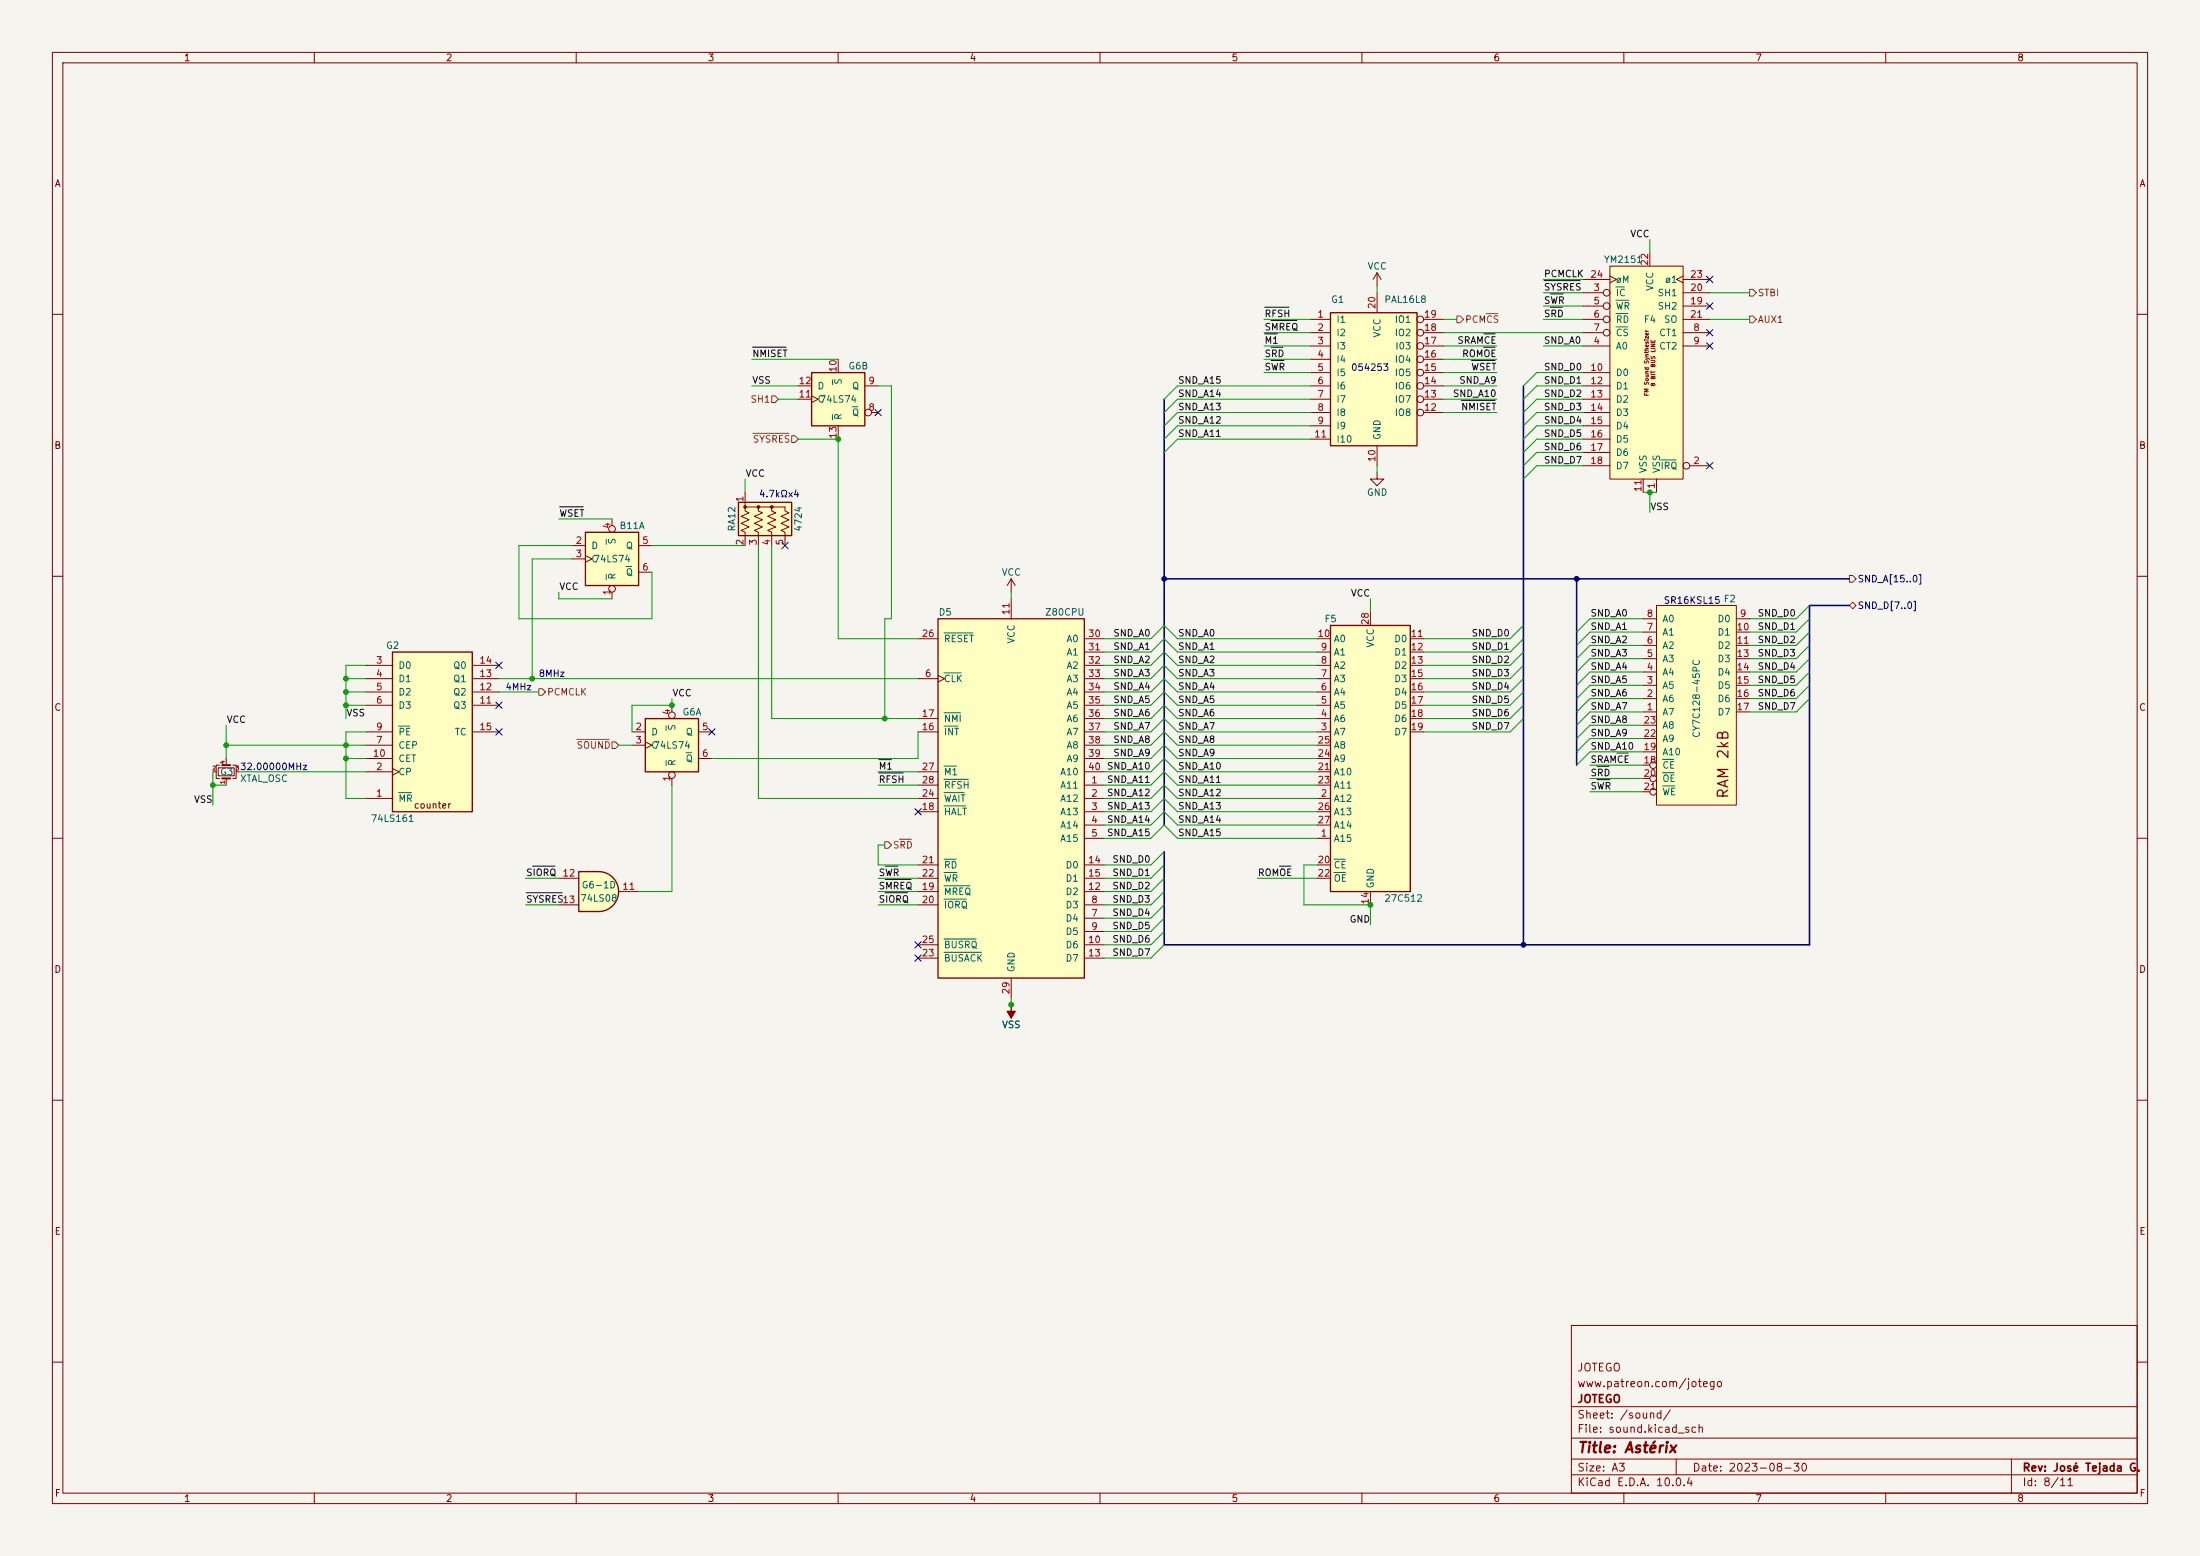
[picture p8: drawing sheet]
<svg xmlns="http://www.w3.org/2000/svg" width="420mm" height="297mm" viewBox="0 0 420 297" stroke-linecap="round" stroke-linejoin="round" font-family="sans-serif">
<path d="M0 0h420v297h-420z" fill="#f5f4ef" stroke="#f5f4ef" stroke-width=".19"/>
<g fill="none" stroke="#840000" stroke-width=".19">
<path d="M10 10h400v277h-400zM12 12h396v273h-396zM60 10v2M110 10v2M160 10v2M210 10v2M260 10v2M310 10v2M360 10v2M10 60h2M408 60h2M10 110h2"/>
<path d="M408 110h2M10 160h2M408 160h2M10 210h2M408 210h2M300 253h108v32h-108zM10 260h2M300 278.5h108M300 274.5h108M300 268.5h108M320 278.5v3M384 278.5v6.5"/>
<path d="M408 260h2M60 285v2M110 285v2M160 285v2M210 285v2M260 285v2M300 281.5h108M310 285v2M360 285v2"/>
</g>
<path d="M254 59.7h16.5v25.4h-16.5z" fill="#ffffc2"/>
<path d="M254 59.7h16.5v25.4h-16.5z" fill="none" stroke="#840000" stroke-width=".25"/>
<g fill="none" stroke="#840000" stroke-width=".19">
<path d="M262.9 52.1v2.5M262.9 55.9v3.8M262.9 52.1l-.8 1.2M262.9 52.1l.8 1.2M250.2 61h3.8M250.2 63.5h3.8M250.2 66h3.8M250.2 68.6h3.8M250.2 71.1h3.8M250.2 73.7h3.8M250.2 76.2h3.8M250.2 78.7h3.8"/>
<path d="M271.8 61h3.8M271.8 63.5h3.8M271.8 66h3.8M271.8 68.6h3.8M271.8 71.1h3.8M271.8 73.7h3.8M271.8 76.2h3.8M271.8 78.7h3.8M250.2 81.3h3.8M250.2 83.8h3.8M262.9 85.1v3.8"/>
<circle cx="271.1" cy="71.1" r=".63"/>
<circle cx="271.1" cy="68.6" r=".63"/>
<circle cx="271.1" cy="63.5" r=".63"/>
<circle cx="271.1" cy="78.7" r=".63"/>
<circle cx="271.1" cy="76.2" r=".63"/>
<circle cx="271.1" cy="61" r=".63"/>
<circle cx="271.1" cy="66" r=".63"/>
<circle cx="271.1" cy="73.7" r=".63"/>
</g>
<path d="M74.9 124.5h15.3v30.4h-15.3z" fill="#ffffc2"/>
<path d="M74.9 124.5h15.3v30.4h-15.3z" fill="none" stroke="#840000" stroke-width=".25"/>
<g fill="none" stroke="#840000" stroke-width=".19">
<path d="M69.8 127h5.1M69.8 129.5h5.1M69.8 132.1h5.1M69.8 134.6h5.1M69.8 139.7h5.1M90.2 127h5M90.2 129.5h5M90.2 132.1h5M90.2 134.6h5M90.2 139.7h5M69.8 152.4h5.1M69.8 147.3h5.1"/>
<path d="M69.8 142.2h5.1M69.8 144.8h5.1M74.9 146.7l1.3 .6-1.3 .7"/>
</g>
<path d="M76.1 138.6h2.1M76.1 151.3h2.4" fill="none" stroke="#006464" stroke-width=".19"/>
<path d="M154.9 71.1h10.2v10.2h-10.2z" fill="#ffffc2"/>
<path d="M154.9 71.1h10.2v10.2h-10.2z" fill="none" stroke="#840000" stroke-width=".25"/>
<g fill="none" stroke="#840000" stroke-width=".19">
<path d="M152.4 73.7h2.5M152.4 76.2h2.5M154.9 75.6l1.3 .6-1.3 .6M160 68.6v2.5M165.1 73.7h2.5M166.4 78.7h1.2M160 81.3v2.5"/>
<circle cx="165.7" cy="78.7" r=".63"/>
</g>
<path d="M158.9 72.5v.9M158.9 79.1v1M162.7 77.6h1.1" fill="none" stroke="#006464" stroke-width=".19"/>
<path d="M316.2 115.6h15.3v38.1h-15.3z" fill="#ffffc2"/>
<g fill="none" stroke="#840000" stroke-width=".19">
<path d="M313.7 118.1h2.5M316.2 115.6h15.3v38.1h-15.3zM331.5 118.1h2.5M313.7 135.9h2.5M313.7 133.4h2.5M313.7 130.8h2.5M313.7 128.3h2.5M313.7 125.7h2.5M313.7 123.2h2.5M313.7 120.7h2.5M313.7 138.4h2.5M331.5 135.9h2.5"/>
<path d="M331.5 133.4h2.5M331.5 130.8h2.5M331.5 128.3h2.5M331.5 125.7h2.5M331.5 123.2h2.5M331.5 120.7h2.5M313.7 146.1h1.3M313.7 143.5h2.5M313.7 148.6h1.3M313.7 151.1h1.3M313.7 141h2.5"/>
<circle cx="315.6" cy="151.1" r=".63"/>
<circle cx="315.6" cy="148.6" r=".63"/>
<circle cx="315.6" cy="146" r=".63"/>
</g>
<path d="M317.4 144.9h2.1M317.4 147.5h2.2M317.4 150h2.3" fill="none" stroke="#006464" stroke-width=".19"/>
<path d="M123.2 137.2h10.1v10.1h-10.1z" fill="#ffffc2"/>
<path d="M123.2 137.2h10.1v10.1h-10.1z" fill="none" stroke="#840000" stroke-width=".25"/>
<g fill="none" stroke="#840000" stroke-width=".19">
<path d="M120.6 139.7h2.6M128.3 134.6v1.3M133.3 139.7h2.6M120.6 142.2h2.6M123.2 141.6l1.3 .6-1.3 .7M128.3 148.6v1.3M133.3 144.8h2.6"/>
<circle cx="128.3" cy="136.5" r=".63"/>
<circle cx="128.3" cy="148" r=".63"/>
</g>
<path d="M127.2 138.5v1M127.2 145.2v1M130.9 143.7h1.1" fill="none" stroke="#006464" stroke-width=".19"/>
<path d="M111.8 101.6h10.1v10.2h-10.1z" fill="#ffffc2"/>
<path d="M111.8 101.6h10.1v10.2h-10.1z" fill="none" stroke="#840000" stroke-width=".25"/>
<g fill="none" stroke="#840000" stroke-width=".19">
<path d="M116.8 99.1v1.2M109.2 104.1h2.6M109.2 106.7h2.6M111.8 106l1.2 .7-1.2 .6M116.8 113v1.3M121.9 104.1h2.6M121.9 109.2h2.6"/>
<circle cx="116.8" cy="112.4" r=".63"/>
<circle cx="116.8" cy="101" r=".63"/>
</g>
<path d="M115.7 102.9v1M115.7 109.6v1M119.5 108.1h1.1" fill="none" stroke="#006464" stroke-width=".19"/>
<path d="M307.3 50.8h14v40.6h-14z" fill="#ffffc2"/>
<g fill="none" stroke="#840000" stroke-width=".19">
<path d="M302.3 55.9h3.8M302.3 58.4h3.8M302.3 53.3h5M307.3 50.8h14v40.6h-14zM307.3 52.7l1.3 .6-1.3 .7M315 48.3v2.5M321.3 52.7l-1.3 .6 1.3 .7M321.3 55.9h5.1M321.3 58.4h5.1M321.3 53.3h5.1M302.3 66h5M302.3 61h3.8"/>
<path d="M302.3 63.5h3.8M302.3 71.1h5M302.3 73.7h5M302.3 76.2h5M302.3 78.7h5M321.3 66h5.1M321.3 61h5.1M321.3 63.5h5.1M302.3 88.9h5M302.3 81.3h5M302.3 83.8h5M302.3 86.4h5"/>
<path d="M313.7 91.4v2.6M316.2 91.4v2.6M322.6 88.9h3.8M40.6 147.3h.7M41.7 146.6h3v1.5h-3zM41.9 146.1h-.6v2.5h.6M43.2 144.8v1.3M43.2 148.6v1.3M44.4 146.1h.7v2.5h-.7M45.1 147.3h.6"/>
<circle cx="306.7" cy="55.9" r=".63"/>
<circle cx="306.7" cy="58.4" r=".63"/>
<circle cx="306.7" cy="61" r=".63"/>
<circle cx="306.7" cy="63.5" r=".63"/>
<circle cx="321.9" cy="88.9" r=".63"/>
</g>
<path d="M308.5 54.8h1.6M308.5 57.3h2.5M308.5 59.9h2.3M308.5 62.4h2.2M317 87.8h3" fill="none" stroke="#006464" stroke-width=".19"/>
<path d="M42.4 148.6h1.5M42.4 146.1h1.5" fill="none" stroke="#840000" stroke-width=".38"/>
<path d="M254 119.4h15.2v50.8h-15.2z" fill="#ffffc2"/>
<path d="M254 119.4h15.2v50.8h-15.2z" fill="none" stroke="#840000" stroke-width=".25"/>
<g fill="none" stroke="#840000" stroke-width=".19">
<path d="M261.6 116.8v2.6M251.5 139.7h2.5M251.5 137.2h2.5M251.5 134.6h2.5M251.5 132.1h2.5M251.5 129.5h2.5M251.5 127h2.5M251.5 124.5h2.5M251.5 121.9h2.5M269.2 139.7h2.6M269.2 137.2h2.6M269.2 134.6h2.6"/>
<path d="M269.2 132.1h2.6M269.2 129.5h2.6M269.2 127h2.6M269.2 124.5h2.6M269.2 121.9h2.6M251.5 152.4h2.5M251.5 147.3h2.5M251.5 149.9h2.5M251.5 144.8h2.5M251.5 142.2h2.5M251.5 154.9h2.5M251.5 157.5h2.5"/>
<path d="M251.5 160h2.5M251.5 165.1h2.5M251.5 167.6h2.5M261.6 170.2v2.5"/>
</g>
<path d="M254.6 164h2.2M254.6 166.5h2.3" fill="none" stroke="#006464" stroke-width=".19"/>
<path d="M141 95.9h10.1v6.3h-10.1z" fill="#ffffc2"/>
<path d="M141 95.9h10.1v6.3h-10.1z" fill="none" stroke="#840000" stroke-width=".25"/>
<g fill="#840000" stroke="#840000" stroke-width=".19">
<circle cx="142.2" cy="96.8" r=".25"/>
<circle cx="144.8" cy="96.8" r=".25"/>
<circle cx="147.3" cy="96.8" r=".25"/>
</g>
<path d="M142.2 94v2.5M144.8 96.8v.7l.7 .4-1.5 .7 1.5 .6-1.5 .7 1.5 .7-1.5 .6 .8 .4v2.5M147.3 96.8v.7l.8 .4-1.5 .7 1.5 .6-1.5 .7 1.5 .7-1.5 .6 .7 .4v2.5M142.2 104.1v-2.5l-.7-.4 1.5-.6-1.5-.7 1.5-.7-1.5-.6 1.5-.7-.8-.4v-.7h7.7v.7l.7 .4-1.5 .7 1.5 .6-1.5 .7 1.5 .7-1.5 .6 .8 .4v2.5" fill="none" stroke="#840000" stroke-width=".19"/>
<path d="M179.1 118.1h27.9v68.6h-27.9z" fill="#ffffc2"/>
<path d="M179.1 118.1h27.9v68.6h-27.9z" fill="none" stroke="#840000" stroke-width=".25"/>
<g fill="none" stroke="#840000" stroke-width=".19">
<path d="M193 114.3v3.8M175.3 129.5h3.8M175.3 139.7h3.8M175.3 137.2h3.8M175.3 121.9h3.8M179.1 128.9l1.2 .6-1.2 .7M207 129.5h3.8M207 139.7h3.8M207 137.2h3.8M207 121.9h3.8M207 124.5h3.8M207 127h3.8"/>
<path d="M207 132.1h3.8M207 134.6h3.8M175.3 149.9h3.8M175.3 152.4h3.8M175.3 154.9h3.8M175.3 147.3h3.8M207 149.9h3.8M207 152.4h3.8M207 154.9h3.8M207 157.5h3.8M207 147.3h3.8M207 142.2h3.8"/>
<path d="M207 144.8h3.8M175.3 172.7h3.8M175.3 170.2h3.8M175.3 165.1h3.8M175.3 167.6h3.8M207 160h3.8M207 175.3h3.8M207 172.7h3.8M207 177.8h3.8M207 170.2h3.8M207 165.1h3.8M207 167.6h3.8"/>
<path d="M175.3 180.3h3.8M175.3 182.9h3.8M193 186.7v3.8M207 180.3h3.8M207 182.9h3.8"/>
</g>
<g fill="none" stroke="#006464" stroke-width=".19">
<path d="M180.2 128.4h3.3M180.2 138.6h2.7M180.2 136.1h3.1M180.2 120.8h5.5M180.2 153.8h4.2M180.2 151.3h3.9M180.2 146.2h2.4M180.2 148.8h4.7M180.2 169.1h5M180.2 171.6h4.3M180.2 164h2.3M180.2 166.5h2.5"/>
<path d="M180.2 179.2h6.2M180.2 181.8h7.2"/>
</g>
<path d="M114.3 166.4a3.8 3.8 0 0 1 3.8 3.8 3.8 3.8 0 0 1-3.8 3.8z" fill="#ffffc2" stroke="#ffffc2" stroke-width=".19"/>
<path d="M110.5 166.4h3.8v7.6h-3.8z" fill="#ffffc2"/>
<path d="M110.5 166.4h3.8a3.8 3.8 0 0 1 3.8 3.8 3.8 3.8 0 0 1-3.8 3.8h-3.8z" fill="none" stroke="#840000" stroke-width=".25"/>
<path d="M262.9 90.2v1.2h1.3l-1.3 1.3-1.3-1.3h1.3M193 110.5v2.5M193 110.5l-.7 1.3M193 110.5l.8 1.3M106.7 167.6h3.8M106.7 172.7h3.8M118.1 170.2h3.8M193 191.8v2.5" fill="none" stroke="#840000" stroke-width=".19"/>
<path d="M192.3 193h1.5l-.8 1.3z" fill="#840000" stroke="#840000" stroke-width=".19"/>
<g fill="none" stroke="#725600" stroke-width=".19">
<path d="M283.7 59.9h2.2M334 55.2h.6l.7 .7-.7 .6h-.6zM147.3 75.6h.7l.6 .6-.6 .6h-.7zM278.1 60.3h.7l.6 .7-.6 .6h-.7zM334 60.3h.6l.7 .7-.7 .6h-.6zM143.7 82.7h6.9M151.1 83.2h.7l.6 .6-.6 .7h-.7zM353.1 109.9h.6l.6 .6-.6 .6h-.6zM353.1 115.6l.6-.7 .6 .7-.6 .6zM102.9 131.4h.6l.6 .7-.6 .6h-.6zM110.1 141.1h6.2M116.8 141.6h.7l.6 .6-.6 .7h-.7z"/>
<path d="M168.9 160.7h.6l.7 .6-.7 .6h-.6zM171.7 160.2h2.3"/>
</g>
<g fill="none" stroke="#0f0f0f" stroke-width=".19">
<path d="M241.4 58.6h4.7M294.8 53.6h6.8M296 58.6h2.3M296 56.1h2.4M143.6 66.3h6.5M241.4 63.7h2.4M242.6 66.3h2.3M242.6 68.8h2.5M242.6 61.2h5M279 76.4h6.4M280.9 68.8h4.5M283.2 66.3h2.2"/>
<path d="M283.3 63.7h2.1M106.8 96.7h4.5M167.8 147.5h4.6M167.8 145h2.4M304.9 148.8h2.4M304.9 146.3h2.3M308.7 143.7h2.1M100.5 170.4h6.8M101.7 165.3h4.2M169 165.3h2.4M169 170.4h4.3M169 167.9h4.9"/>
<path d="M244.2 165.3h2.2"/>
</g>
<path d="M222.2 76.2v81.3M290.8 73.7v106.6M222.2 110.5h130.9M301 110.5v35.6M353.1 115.6h-7.7v64.7h-123.2v-17.7" fill="none" stroke="#000084" stroke-width=".3"/>
<g fill="none" stroke="#009600" stroke-width=".19">
<path d="M262.9 54.6v1.3M294.6 55.9h7.7M294.6 58.4h7.7M294.6 53.3h7.7M315 45.7v2.6M326.4 55.9h7.6M143.5 73.7h8.9M143.5 68.6h16.5M148.6 76.2h3.8M167.6 73.7h2.6v44.4h-1.3v19.1M241.3 61h8.9M241.3 71.1h8.9"/>
<path d="M241.3 66h8.9M241.3 63.5h8.9M241.3 68.6h8.9M250.2 73.7h-25.4l-2.6 2.5M250.2 78.7h-25.4l-2.6 2.6M250.2 76.2h-25.4l-2.6 2.5M275.6 61h2.5M275.6 73.7h10.1M275.6 78.7h10.1M275.6 76.2h10.1M275.6 71.1h10.1M275.6 66h10.1"/>
<path d="M275.6 63.5h26.7M275.6 68.6h10.1M294.6 61h7.7M294.6 66h7.7M302.3 73.7h-8.9l-2.6 2.5M302.3 78.7h-8.9l-2.6 2.6M302.3 76.2h-8.9l-2.6 2.5M302.3 71.1h-8.9l-2.6 2.6M326.4 61h7.6M106.7 99.1h10.1M142.2 91.4v2.6M152.4 83.8h7.6v38.1h15.3"/>
<path d="M250.2 83.8h-25.4l-2.6 2.6M250.2 81.3h-25.4l-2.6 2.5M262.9 88.9v1.3M302.3 83.8h-8.9l-2.6 2.6M302.3 86.4h-8.9l-2.6 2.5M302.3 81.3h-8.9l-2.6 2.5M302.3 88.9h-8.9l-2.6 2.5M313.7 94h2.5M315 94v3.8M106.7 113v1.3h10.1M109.2 104.1h-10.1v14h25.4v-8.9M109.2 106.7h-7.6v22.8"/>
<path d="M124.5 104.1h17.7M144.8 104.1v48.3h30.5M147.3 104.1v33.1h28M193 113v1.3M261.6 114.3v2.5M290.8 119.4l-2.5 2.5h-16.5M313.7 118.1h-10.2l-2.5 2.6M345.4 115.6l-2.5 2.5h-8.9M345.4 118.1l-2.5 2.6h-8.9M43.2 138.4v6.4M66 129.5h3.8M66 132.1h3.8"/>
<path d="M66 134.6h3.8M69.8 127h-3.8v10.2M69.8 139.7h-3.8v12.7h3.8M95.2 129.5h80.1M95.2 132.1h7.7M128.3 133.4v1.2h-7.7v5.1M175.3 139.7v5.1h-39.4M210.8 129.5h8.9l2.5-2.5 2.6 2.5h26.7M210.8 137.2h8.9l2.5-2.6 2.6 2.6h26.7M210.8 132.1h8.9l2.5-2.6 2.6 2.6h26.7M210.8 134.6h8.9l2.5-2.5 2.6 2.5h26.7M210.8 121.9h8.9l2.5-2.5 2.6 2.5h26.7"/>
<path d="M210.8 127h8.9l2.5-2.5 2.6 2.5h26.7M210.8 139.7h8.9l2.5-2.5 2.6 2.5h26.7M210.8 124.5h8.9l2.5-2.6 2.6 2.6h26.7M290.8 127l-2.5 2.5h-16.5M290.8 134.6l-2.5 2.6h-16.5M290.8 129.5l-2.5 2.6h-16.5M290.8 132.1l-2.5 2.5h-16.5M290.8 124.5l-2.5 2.5h-16.5M290.8 137.2l-2.5 2.5h-16.5M290.8 121.9l-2.5 2.6h-16.5M313.7 120.7h-10.2l-2.5 2.5M313.7 123.2h-10.2l-2.5 2.5"/>
<path d="M313.7 135.9h-10.2l-2.5 2.5M313.7 138.4h-10.2l-2.5 2.6M313.7 133.4h-10.2l-2.5 2.5M313.7 130.8h-10.2l-2.5 2.6M313.7 128.3h-10.2l-2.5 2.5M313.7 125.7h-10.2l-2.5 2.6M345.4 120.7l-2.5 2.5h-8.9M345.4 133.4l-2.5 2.5h-8.9M345.4 130.8l-2.5 2.6h-8.9M345.4 128.3l-2.5 2.5h-8.9M345.4 125.7l-2.5 2.6h-8.9M345.4 123.2l-2.5 2.5h-8.9"/>
<path d="M40.6 149.9h2.6M40.6 147.3v6.4M43.2 142.2h26.6M45.7 147.3h24.1M66 144.8h3.8M118.1 142.2h2.5M128.3 149.9v20.3h-6.4M167.6 149.9h7.7M167.6 147.3h7.7M210.8 144.8h8.9l2.5-2.6 2.6 2.6h26.7M210.8 149.9h8.9l2.5-2.6 2.6 2.6h26.7M210.8 142.2h8.9l2.5-2.5 2.6 2.5h26.7"/>
<path d="M210.8 147.3h8.9l2.5-2.5 2.6 2.5h26.7M210.8 154.9h8.9l2.5-2.5 2.6 2.5h26.7M210.8 157.5h8.9l2.5-2.6 2.6 2.6h26.7M210.8 152.4h8.9l2.5-2.5 2.6 2.5h26.7M303.5 146.1h10.2M303.5 148.6h10.2M303.5 151.1h10.2M313.7 141h-10.2l-2.5 2.5M313.7 143.5h-10.2l-2.5 2.6M100.3 167.6h6.4M100.3 172.7h6.4M167.6 167.6h7.7"/>
<path d="M167.6 172.7h7.7M167.6 170.2h7.7M168.9 161.3h-1.3v3.8h7.7M210.8 160h8.9l2.5-2.5 2.6 2.5h26.7M222.2 165.1l-2.5 2.5h-8.9M222.2 170.2l-2.5 2.5h-8.9M222.2 167.6l-2.5 2.6h-8.9M222.2 162.6l-2.5 2.5h-8.9M222.2 172.7l-2.5 2.6h-8.9M222.2 177.8l-2.5 2.5h-8.9M222.2 175.3l-2.5 2.5h-8.9M240 167.6h11.5"/>
<path d="M251.5 165.1h-2.6v7.6h12.7v3.8M193 190.5v1.3M222.2 180.3l-2.5 2.6h-8.9"/>
</g>
<g fill="none" stroke="#000084" stroke-width=".19">
<path d="M325.8 52.7l1.2 1.2M325.8 57.8l1.2 1.2M327 52.7l-1.2 1.2M327 57.8l-1.2 1.2M167 78.1l1.2 1.2M168.2 78.1l-1.2 1.2M325.8 65.4l1.2 1.2M325.8 62.9l1.2 1.2M327 65.4l-1.2 1.2M327 62.9l-1.2 1.2M325.8 88.3l1.2 1.2M327 88.3l-1.2 1.2"/>
<path d="M149.3 103.5l1.2 1.2M150.5 103.5l-1.2 1.2M94.6 126.4l1.3 1.2M94.6 139.1l1.3 1.2M94.6 134l1.3 1.2M95.9 126.4l-1.3 1.2M95.9 139.1l-1.3 1.2M95.9 134l-1.3 1.2M135.3 139.1l1.2 1.2M136.5 139.1l-1.2 1.2M174.7 154.3l1.2 1.2M175.9 154.3l-1.2 1.2"/>
<path d="M174.7 179.7l1.2 1.2M175.9 179.7l-1.2 1.2M174.7 182.3l1.2 1.2M175.9 182.3l-1.2 1.2"/>
</g>
<g fill="#009600" stroke="#009600" stroke-width=".19">
<circle cx="66" cy="129.5" r=".46"/>
<circle cx="101.6" cy="129.5" r=".46"/>
<circle cx="66" cy="132.1" r=".46"/>
<circle cx="66" cy="134.6" r=".46"/>
<circle cx="193" cy="191.8" r=".46"/>
<circle cx="128.3" cy="134.6" r=".46"/>
<circle cx="43.2" cy="142.2" r=".46"/>
<circle cx="66" cy="144.8" r=".46"/>
<circle cx="66" cy="142.2" r=".46"/>
<circle cx="40.6" cy="149.9" r=".46"/>
<circle cx="160" cy="83.8" r=".46"/>
<circle cx="168.9" cy="137.2" r=".46"/>
<circle cx="315" cy="94" r=".46"/>
<circle cx="261.6" cy="172.7" r=".46"/>
</g>
<g fill="#000084" stroke="#000084" stroke-width=".19">
<circle cx="301" cy="110.5" r=".46"/>
<circle cx="222.2" cy="110.5" r=".46"/>
<circle cx="290.8" cy="180.3" r=".46"/>
</g>
<g font-size="2" fill="#840000">
<text x="330.5" y="152.6" transform="rotate(-90 330.5 152.6)">RAM 2kB</text>
<text x="301" y="277.8">Title: Astérix</text>
</g>
<g font-size="1.5" fill="#840000">
<text x="301" y="262.1">JOTEGO</text>
<text x="301" y="268.1">JOTEGO</text>
<text x="301" y="265.1">www.patreon.com/jotego</text>
<text x="301" y="273.8">File: sound.kicad_sch</text>
<text x="301" y="271.1">Sheet: /sound/</text>
<text x="301" y="281.2">Size: A3</text>
<text x="323" y="281.2">Date: 2023-08-30</text>
<text x="386" y="281.2">Rev: José Tejada G.</text>
<text x="301" y="284">KiCad E.D.A. 10.0.4</text>
<text x="386" y="284">Id: 8/11</text>
</g>
<g font-size="1.3" fill="#840000">
<text x="35" y="12">1</text>
<text x="85" y="12">2</text>
<text x="135" y="12">3</text>
<text x="185" y="12">4</text>
<text x="235" y="12">5</text>
<text x="285" y="12">6</text>
<text x="335" y="12">7</text>
<text x="385" y="12">8</text>
<text x="10.3" y="36">A</text>
<text x="408.3" y="36">A</text>
<text x="10.3" y="86">B</text>
<text x="408.2" y="86">B</text>
<text x="10.3" y="136">C</text>
<text x="408.2" y="136">C</text>
<text x="78.9" y="154.6">counter</text>
<text x="10.3" y="186">D</text>
<text x="408.2" y="186">D</text>
<text x="10.3" y="236">E</text>
<text x="408.3" y="236">E</text>
<text x="10.3" y="286">F</text>
<text x="35" y="287">1</text>
<text x="85" y="287">2</text>
<text x="135" y="287">3</text>
<text x="185" y="287">4</text>
<text x="235" y="287">5</text>
<text x="285" y="287">6</text>
<text x="335" y="287">7</text>
<text x="385" y="287">8</text>
<text x="408.3" y="286">F</text>
</g>
<g font-size="1.3" fill="#0f0f0f">
<text x="311.1" y="45.6">VCC</text>
<text x="294.6" y="53.2">PCMCLK</text>
<text x="294.6" y="58.3">SWR</text>
<text x="294.6" y="55.8">SYSRES</text>
<text x="241.3" y="65.9">M1</text>
<text x="241.3" y="63.4">SMREQ</text>
<text x="241.3" y="60.8">RFSH</text>
<text x="278.1" y="65.9">SRAMCE</text>
<text x="294.6" y="65.9">SND_A0</text>
<text x="294.6" y="60.8">SRD</text>
<text x="143.5" y="68.5">NMISET</text>
<text x="241.3" y="68.5">SRD</text>
<text x="241.3" y="71">SWR</text>
<text x="279" y="68.5">ROMOE</text>
<text x="280.8" y="71">WSET</text>
<text x="294.6" y="71">SND_D0</text>
<text x="143.5" y="73.5">VSS</text>
<text x="224.8" y="76.1">SND_A14</text>
<text x="224.8" y="73.5">SND_A15</text>
<text x="277.3" y="76.1">SND_A10</text>
<text x="278.5" y="73.5">SND_A9</text>
<text x="294.6" y="73.5">SND_D1</text>
<text x="294.6" y="76.1">SND_D2</text>
<text x="224.8" y="78.6">SND_A13</text>
<text x="224.8" y="81.2">SND_A12</text>
<text x="224.8" y="83.7">SND_A11</text>
<text x="278.8" y="78.6">NMISET</text>
<text x="294.6" y="83.7">SND_D5</text>
<text x="294.6" y="81.2">SND_D4</text>
<text x="294.6" y="78.6">SND_D3</text>
<text x="294.6" y="86.2">SND_D6</text>
<text x="294.6" y="88.8">SND_D7</text>
<text x="142.2" y="91.3">VCC</text>
<text x="106.7" y="98.9">WSET</text>
<text x="315" y="97.7">VSS</text>
<text x="106.7" y="112.9">VCC</text>
<text x="257.8" y="114.2">VCC</text>
<text x="303.5" y="118">SND_A0</text>
<text x="335.4" y="118">SND_D0</text>
<text x="212.4" y="124.3">SND_A1</text>
<text x="212.4" y="121.8">SND_A0</text>
<text x="224.8" y="124.3">SND_A1</text>
<text x="224.8" y="121.8">SND_A0</text>
<text x="280.8" y="124.3">SND_D1</text>
<text x="280.8" y="121.8">SND_D0</text>
<text x="303.5" y="123.1">SND_A2</text>
<text x="303.5" y="125.6">SND_A3</text>
<text x="303.5" y="120.5">SND_A1</text>
<text x="335.4" y="125.6">SND_D3</text>
<text x="335.4" y="123.1">SND_D2</text>
<text x="335.4" y="120.5">SND_D1</text>
<text x="212.4" y="129.4">SND_A3</text>
<text x="212.4" y="126.9">SND_A2</text>
<text x="212.4" y="132">SND_A4</text>
<text x="224.8" y="126.9">SND_A2</text>
<text x="224.8" y="129.4">SND_A3</text>
<text x="224.8" y="132">SND_A4</text>
<text x="280.8" y="129.4">SND_D3</text>
<text x="280.8" y="126.9">SND_D2</text>
<text x="280.8" y="132">SND_D4</text>
<text x="303.5" y="130.7">SND_A5</text>
<text x="303.5" y="128.1">SND_A4</text>
<text x="335.4" y="128.1">SND_D4</text>
<text x="335.4" y="130.7">SND_D5</text>
<text x="66" y="137">VSS</text>
<text x="128.3" y="133.2">VCC</text>
<text x="212.4" y="137">SND_A6</text>
<text x="212.4" y="134.5">SND_A5</text>
<text x="224.8" y="137">SND_A6</text>
<text x="224.8" y="134.5">SND_A5</text>
<text x="280.8" y="134.5">SND_D5</text>
<text x="280.8" y="137">SND_D6</text>
<text x="303.5" y="133.2">SND_A6</text>
<text x="303.5" y="135.8">SND_A7</text>
<text x="335.4" y="135.8">SND_D7</text>
<text x="335.4" y="133.2">SND_D6</text>
<text x="43.2" y="138.3">VCC</text>
<text x="212.4" y="142.1">SND_A8</text>
<text x="212.4" y="139.6">SND_A7</text>
<text x="224.8" y="139.6">SND_A7</text>
<text x="224.8" y="142.1">SND_A8</text>
<text x="280.8" y="139.6">SND_D7</text>
<text x="303.5" y="140.8">SND_A9</text>
<text x="303.5" y="143.4">SND_A10</text>
<text x="303.5" y="138.3">SND_A8</text>
<text x="167.6" y="149.7">RFSH</text>
<text x="167.6" y="147.2">M1</text>
<text x="211.2" y="147.2">SND_A10</text>
<text x="211.2" y="149.7">SND_A11</text>
<text x="212.4" y="144.7">SND_A9</text>
<text x="224.8" y="147.2">SND_A10</text>
<text x="224.8" y="149.7">SND_A11</text>
<text x="224.8" y="144.7">SND_A9</text>
<text x="303.5" y="148.5">SRD</text>
<text x="303.5" y="145.9">SRAMCE</text>
<text x="36.9" y="153.5">VSS</text>
<text x="211.2" y="152.3">SND_A12</text>
<text x="211.2" y="154.8">SND_A13</text>
<text x="224.8" y="154.8">SND_A13</text>
<text x="224.8" y="152.3">SND_A12</text>
<text x="303.5" y="151">SWR</text>
<text x="211.2" y="157.4">SND_A14</text>
<text x="211.2" y="159.9">SND_A15</text>
<text x="224.8" y="157.4">SND_A14</text>
<text x="224.8" y="159.9">SND_A15</text>
<text x="100.3" y="167.5">SIORQ</text>
<text x="167.6" y="167.5">SWR</text>
<text x="212.2" y="167.5">SND_D1</text>
<text x="212.2" y="165">SND_D0</text>
<text x="240" y="167.5">ROMOE</text>
<text x="100.3" y="172.6">SYSRES13</text>
<text x="167.6" y="170.1">SMREQ</text>
<text x="167.6" y="172.6">SIORQ</text>
<text x="212.2" y="170.1">SND_D2</text>
<text x="212.2" y="172.6">SND_D3</text>
<text x="212.2" y="175.1">SND_D4</text>
<text x="212.2" y="177.7">SND_D5</text>
<text x="257.5" y="176.4">GND</text>
<text x="212.2" y="180.2">SND_D6</text>
<text x="212.2" y="182.8">SND_D7</text>
</g>
<g font-size="1.3" fill="#006464">
<text x="261" y="51.8">VCC</text>
<text x="306.1" y="50.5">YM2151</text>
<text x="254" y="58.1">G1</text>
<text x="264.2" y="58.1">PAL16L8</text>
<text x="308.4" y="56.9">IC</text>
<text x="308.4" y="59.4">WR</text>
<text x="308.4" y="54.3">øM</text>
<text x="315.9" y="55.6" transform="rotate(-90 315.9 55.6)">VCC</text>
<text x="316.3" y="59.4">SH2</text>
<text x="316.3" y="56.9">SH1</text>
<text x="317.7" y="54.3">ø1</text>
<text x="255" y="61.9">I1</text>
<text x="255" y="64.5">I2</text>
<text x="263.9" y="64.5" transform="rotate(-90 263.9 64.5)">VCC</text>
<text x="266.1" y="64.5">IO2</text>
<text x="266.1" y="61.9">IO1</text>
<text x="308.4" y="61.9">RD</text>
<text x="308.4" y="64.5">CS</text>
<text x="313.7" y="61.9">F4</text>
<text x="316.6" y="64.5">CT1</text>
<text x="317.6" y="61.9">SO</text>
<text x="161.9" y="70.8">G6B</text>
<text x="255" y="67">I3</text>
<text x="255" y="69.6">I4</text>
<text x="266.1" y="69.6">IO4</text>
<text x="266.3" y="67">I03</text>
<text x="308.4" y="67">A0</text>
<text x="316.6" y="67">CT2</text>
<text x="156" y="77.2">C</text>
<text x="156" y="74.6">D</text>
<text x="156.4" y="77.2">74LS74</text>
<text x="161" y="73.5" transform="rotate(-90 161 73.5)">S</text>
<text x="162.6" y="74.6">Q</text>
<text x="255" y="72.1">I5</text>
<text x="255" y="74.6">I6</text>
<text x="255" y="77.2">I7</text>
<text x="266.1" y="77.2">IO7</text>
<text x="266.1" y="74.6">IO6</text>
<text x="266.1" y="72.1">IO5</text>
<text x="308.4" y="72.1">D0</text>
<text x="308.4" y="74.6">D1</text>
<text x="308.4" y="77.2">D2</text>
<text x="161" y="80.3" transform="rotate(-90 161 80.3)">R</text>
<text x="162.6" y="79.7">Q</text>
<text x="255" y="79.7">I8</text>
<text x="255" y="82.3">I9</text>
<text x="266.1" y="79.7">IO8</text>
<text x="308.4" y="79.7">D3</text>
<text x="308.4" y="82.3">D4</text>
<text x="255" y="84.8">I10</text>
<text x="263.9" y="84.1" transform="rotate(-90 263.9 84.1)">GND</text>
<text x="308.4" y="84.8">D5</text>
<text x="308.4" y="87.3">D6</text>
<text x="308.4" y="89.9">D7</text>
<text x="316.9" y="89.9">IRQ</text>
<text x="260.9" y="95">GND</text>
<text x="314.7" y="90.4" transform="rotate(-90 314.7 90.4)">VSS</text>
<text x="317.2" y="90.4" transform="rotate(-90 317.2 90.4)">VSS</text>
<text x="118.2" y="101.3">B11A</text>
<text x="140.7" y="101.6" transform="rotate(-90 140.7 101.6)">RA12</text>
<text x="153.4" y="101.6" transform="rotate(-90 153.4 101.6)">4724</text>
<text x="112.8" y="105.1">D</text>
<text x="112.8" y="107.7">C</text>
<text x="113.2" y="107.7">74LS74</text>
<text x="117.8" y="104" transform="rotate(-90 117.8 104)">S</text>
<text x="119.4" y="105.1">Q</text>
<text x="117.8" y="110.7" transform="rotate(-90 117.8 110.7)">R</text>
<text x="119.4" y="110.2">Q</text>
<text x="191.1" y="110.2">VCC</text>
<text x="179.1" y="117.8">D5</text>
<text x="199.4" y="117.8">Z80CPU</text>
<text x="252.7" y="119.1">F5</text>
<text x="317.2" y="119.1">A0</text>
<text x="327.8" y="119.1">D0</text>
<text x="73.6" y="124.2">G2</text>
<text x="180.1" y="122.9">RESET</text>
<text x="194" y="123" transform="rotate(-90 194 123)">VCC</text>
<text x="203.5" y="122.9">A0</text>
<text x="203.5" y="125.4">A1</text>
<text x="254.5" y="125.4">A1</text>
<text x="254.5" y="122.9">A0</text>
<text x="262.6" y="123.7" transform="rotate(-90 262.6 123.7)">VCC</text>
<text x="266" y="122.9">D0</text>
<text x="266" y="125.4">D1</text>
<text x="317.2" y="124.2">A2</text>
<text x="317.2" y="121.6">A1</text>
<text x="327.8" y="121.6">D1</text>
<text x="327.8" y="124.2">D2</text>
<text x="75.9" y="128">D0</text>
<text x="75.9" y="130.5">D1</text>
<text x="86.4" y="130.5">Q1</text>
<text x="86.4" y="128">Q0</text>
<text x="180.1" y="130.5">CLK</text>
<text x="203.5" y="128">A2</text>
<text x="203.5" y="130.5">A3</text>
<text x="254.5" y="130.5">A3</text>
<text x="254.5" y="128">A2</text>
<text x="266" y="128">D2</text>
<text x="266" y="130.5">D3</text>
<text x="317.2" y="131.8">A5</text>
<text x="317.2" y="129.2">A4</text>
<text x="317.2" y="126.7">A3</text>
<text x="327.8" y="126.7">D3</text>
<text x="327.8" y="129.2">D4</text>
<text x="327.8" y="131.8">D5</text>
<text x="75.9" y="133.1">D2</text>
<text x="75.9" y="135.6">D3</text>
<text x="86.4" y="135.6">Q3</text>
<text x="86.4" y="133.1">Q2</text>
<text x="130.2" y="136.9">G6A</text>
<text x="203.5" y="133.1">A4</text>
<text x="203.5" y="135.6">A5</text>
<text x="254.5" y="135.6">A5</text>
<text x="254.5" y="133.1">A4</text>
<text x="266" y="133.1">D4</text>
<text x="266" y="135.6">D5</text>
<text x="317.2" y="136.9">A7</text>
<text x="317.2" y="134.3">A6</text>
<text x="327.8" y="134.3">D6</text>
<text x="327.8" y="136.9">D7</text>
<text x="75.9" y="143.2">CEP</text>
<text x="75.9" y="140.7">PE</text>
<text x="86.7" y="140.7">TC</text>
<text x="124.2" y="140.7">D</text>
<text x="124.2" y="143.2">C</text>
<text x="124.6" y="143.2">74LS74</text>
<text x="129.2" y="139.6" transform="rotate(-90 129.2 139.6)">S</text>
<text x="130.8" y="140.7">Q</text>
<text x="180.1" y="140.7">INT</text>
<text x="180.1" y="138.1">NMI</text>
<text x="203.5" y="138.1">A6</text>
<text x="203.5" y="140.7">A7</text>
<text x="203.5" y="143.2">A8</text>
<text x="254.5" y="140.7">A7</text>
<text x="254.5" y="138.1">A6</text>
<text x="254.5" y="143.2">A8</text>
<text x="266" y="138.1">D6</text>
<text x="266" y="140.7">D7</text>
<text x="317.2" y="141.9">A9</text>
<text x="317.2" y="139.4">A8</text>
<text x="324.8" y="141" transform="rotate(-90 324.8 141)">CY7C128-45PC</text>
<text x="41.9" y="148.3">G3</text>
<text x="45.7" y="149.6">XTAL_OSC</text>
<text x="75.9" y="148.3">CP</text>
<text x="75.9" y="145.8">CET</text>
<text x="129.2" y="146.3" transform="rotate(-90 129.2 146.3)">R</text>
<text x="130.8" y="145.8">Q</text>
<text x="180.1" y="148.3">M1</text>
<text x="202.3" y="148.3">A10</text>
<text x="203.5" y="145.8">A9</text>
<text x="254.5" y="148.3">A10</text>
<text x="254.5" y="145.8">A9</text>
<text x="317.2" y="147">CE</text>
<text x="317.2" y="144.5">A10</text>
<text x="317.2" y="149.6">OE</text>
<text x="75.9" y="153.4">MR</text>
<text x="180.1" y="155.9">HALT</text>
<text x="180.1" y="153.4">WAIT</text>
<text x="180.1" y="150.8">RFSH</text>
<text x="202.3" y="150.8">A11</text>
<text x="202.3" y="153.4">A12</text>
<text x="202.3" y="155.9">A13</text>
<text x="254.5" y="153.4">A12</text>
<text x="254.5" y="150.8">A11</text>
<text x="254.5" y="155.9">A13</text>
<text x="317.2" y="152.1">WE</text>
<text x="70.7" y="157.2">74LS161</text>
<text x="202.3" y="158.5">A14</text>
<text x="202.3" y="161">A15</text>
<text x="254.5" y="161">A15</text>
<text x="254.5" y="158.5">A14</text>
<text x="180.1" y="166.1">RD</text>
<text x="203.3" y="166.1">D0</text>
<text x="254.5" y="166.1">CE</text>
<text x="110.7" y="172.4">74LS08</text>
<text x="110.9" y="169.9">G6-1D</text>
<text x="180.1" y="171.2">MREQ</text>
<text x="180.1" y="173.7">IORQ</text>
<text x="180.1" y="168.6">WR</text>
<text x="203.3" y="173.7">D3</text>
<text x="203.3" y="171.2">D2</text>
<text x="203.3" y="168.6">D1</text>
<text x="254.5" y="168.6">OE</text>
<text x="262.6" y="169.7" transform="rotate(-90 262.6 169.7)">GND</text>
<text x="264.2" y="172.4">27C512</text>
<text x="203.3" y="176.2">D4</text>
<text x="203.3" y="178.8">D5</text>
<text x="180.1" y="183.9">BUSACK</text>
<text x="180.1" y="181.3">BUSRQ</text>
<text x="194" y="185.7" transform="rotate(-90 194 185.7)">GND</text>
<text x="203.3" y="181.3">D6</text>
<text x="203.3" y="183.9">D7</text>
<text x="191.2" y="196.6">VSS</text>
</g>
<g font-size="1.3" fill="#a90000">
<text x="303.5" y="53.3">24</text>
<text x="314.9" y="50.8" transform="rotate(-90 314.9 50.8)">22</text>
<text x="322.5" y="53.3">23</text>
<text x="262.9" y="59.1" transform="rotate(-90 262.9 59.1)">20</text>
<text x="304.1" y="55.9">3</text>
<text x="304.1" y="58.4">5</text>
<text x="322.5" y="58.4">19</text>
<text x="322.5" y="55.9">20</text>
<text x="251.4" y="60.9">1</text>
<text x="251.4" y="63.5">2</text>
<text x="271.7" y="63.5">18</text>
<text x="271.7" y="60.9">19</text>
<text x="304.1" y="60.9">6</text>
<text x="304.1" y="63.5">7</text>
<text x="322.5" y="60.9">21</text>
<text x="323.1" y="63.5">8</text>
<text x="160" y="71.2" transform="rotate(-90 160 71.2)">10</text>
<text x="251.4" y="66">3</text>
<text x="251.4" y="68.6">4</text>
<text x="251.4" y="71.1">5</text>
<text x="271.7" y="71.1">15</text>
<text x="271.7" y="68.6">16</text>
<text x="271.7" y="66">17</text>
<text x="303.5" y="71.1">10</text>
<text x="304.1" y="66">4</text>
<text x="323.1" y="66">9</text>
<text x="152.4" y="76.2">11</text>
<text x="152.4" y="73.6">12</text>
<text x="165.7" y="73.6">9</text>
<text x="251.4" y="73.6">6</text>
<text x="251.4" y="76.2">7</text>
<text x="271.7" y="76.2">13</text>
<text x="271.7" y="73.6">14</text>
<text x="303.5" y="73.6">12</text>
<text x="303.5" y="76.2">13</text>
<text x="160" y="83.9" transform="rotate(-90 160 83.9)">13</text>
<text x="165.7" y="78.7">8</text>
<text x="250.8" y="83.8">11</text>
<text x="251.4" y="78.7">8</text>
<text x="251.4" y="81.3">9</text>
<text x="271.7" y="78.7">12</text>
<text x="303.5" y="78.7">14</text>
<text x="303.5" y="81.3">15</text>
<text x="303.5" y="83.8">16</text>
<text x="262.9" y="88.3" transform="rotate(-90 262.9 88.3)">10</text>
<text x="303.5" y="86.3">17</text>
<text x="303.5" y="88.9">18</text>
<text x="323.1" y="88.9">2</text>
<text x="142.2" y="96" transform="rotate(-90 142.2 96)">1</text>
<text x="313.7" y="94" transform="rotate(-90 313.7 94)">11</text>
<text x="316.2" y="93.4" transform="rotate(-90 316.2 93.4)">1</text>
<text x="116.8" y="101" transform="rotate(-90 116.8 101)">4</text>
<text x="109.8" y="104.1">2</text>
<text x="109.8" y="106.7">3</text>
<text x="122.5" y="104.1">5</text>
<text x="142.2" y="104.2" transform="rotate(-90 142.2 104.2)">2</text>
<text x="144.8" y="104.2" transform="rotate(-90 144.8 104.2)">3</text>
<text x="147.3" y="104.2" transform="rotate(-90 147.3 104.2)">4</text>
<text x="149.8" y="104.2" transform="rotate(-90 149.8 104.2)">5</text>
<text x="116.8" y="113.7" transform="rotate(-90 116.8 113.7)">1</text>
<text x="122.5" y="109.2">6</text>
<text x="193" y="117.5" transform="rotate(-90 193 117.5)">11</text>
<text x="261.6" y="119.4" transform="rotate(-90 261.6 119.4)">28</text>
<text x="314.3" y="118.1">8</text>
<text x="332" y="118.1">9</text>
<text x="175.9" y="121.9">26</text>
<text x="207.6" y="121.9">30</text>
<text x="207.6" y="124.4">31</text>
<text x="251.4" y="121.9">10</text>
<text x="252" y="124.4">9</text>
<text x="269.2" y="121.9">11</text>
<text x="269.2" y="124.4">12</text>
<text x="314.3" y="125.7">5</text>
<text x="314.3" y="123.2">6</text>
<text x="314.3" y="120.6">7</text>
<text x="331.4" y="120.6">10</text>
<text x="331.4" y="123.2">11</text>
<text x="331.4" y="125.7">13</text>
<text x="71.7" y="127">3</text>
<text x="71.7" y="129.5">4</text>
<text x="91.4" y="129.5">13</text>
<text x="91.4" y="127">14</text>
<text x="176.5" y="129.5">6</text>
<text x="207.6" y="127">32</text>
<text x="207.6" y="129.5">33</text>
<text x="252" y="129.5">7</text>
<text x="252" y="127">8</text>
<text x="269.2" y="127">13</text>
<text x="269.2" y="129.5">15</text>
<text x="314.3" y="130.8">3</text>
<text x="314.3" y="128.2">4</text>
<text x="331.4" y="128.2">14</text>
<text x="331.4" y="130.8">15</text>
<text x="71.7" y="132.1">5</text>
<text x="71.7" y="134.6">6</text>
<text x="91.4" y="134.6">11</text>
<text x="91.4" y="132.1">12</text>
<text x="128.2" y="136.6" transform="rotate(-90 128.2 136.6)">4</text>
<text x="175.9" y="137.1">17</text>
<text x="207.6" y="132.1">34</text>
<text x="207.6" y="134.6">35</text>
<text x="207.6" y="137.1">36</text>
<text x="252" y="137.1">4</text>
<text x="252" y="134.6">5</text>
<text x="252" y="132.1">6</text>
<text x="269.2" y="132.1">16</text>
<text x="269.2" y="134.6">17</text>
<text x="269.2" y="137.1">18</text>
<text x="314.3" y="135.9">1</text>
<text x="314.3" y="133.3">2</text>
<text x="331.4" y="133.3">16</text>
<text x="331.4" y="135.9">17</text>
<text x="71.7" y="142.2">7</text>
<text x="71.7" y="139.7">9</text>
<text x="91.4" y="139.7">15</text>
<text x="121.2" y="139.7">2</text>
<text x="121.2" y="142.2">3</text>
<text x="133.9" y="139.7">5</text>
<text x="175.9" y="139.7">16</text>
<text x="207.6" y="139.7">37</text>
<text x="207.6" y="142.2">38</text>
<text x="251.4" y="142.2">25</text>
<text x="252" y="139.7">3</text>
<text x="269.2" y="139.7">19</text>
<text x="313.6" y="143.5">19</text>
<text x="313.6" y="140.9">22</text>
<text x="313.6" y="138.4">23</text>
<text x="71.1" y="144.8">10</text>
<text x="71.7" y="147.3">2</text>
<text x="128.2" y="149.3" transform="rotate(-90 128.2 149.3)">1</text>
<text x="133.9" y="144.8">6</text>
<text x="175.9" y="147.3">27</text>
<text x="175.9" y="149.8">28</text>
<text x="207.6" y="144.8">39</text>
<text x="207.6" y="147.3">40</text>
<text x="208.2" y="149.8">1</text>
<text x="251.4" y="147.3">21</text>
<text x="251.4" y="149.8">23</text>
<text x="251.4" y="144.8">24</text>
<text x="313.6" y="146">18</text>
<text x="313.6" y="148.6">20</text>
<text x="71.7" y="152.4">1</text>
<text x="175.9" y="154.9">18</text>
<text x="175.9" y="152.4">24</text>
<text x="208.2" y="152.4">2</text>
<text x="208.2" y="154.9">3</text>
<text x="251.4" y="154.9">26</text>
<text x="252" y="152.4">2</text>
<text x="313.6" y="151.1">21</text>
<text x="208.2" y="157.5">4</text>
<text x="208.2" y="160">5</text>
<text x="251.4" y="157.5">27</text>
<text x="252" y="160">1</text>
<text x="107.3" y="167.6">12</text>
<text x="175.9" y="165.1">21</text>
<text x="175.9" y="167.6">22</text>
<text x="207.6" y="165.1">14</text>
<text x="207.6" y="167.6">15</text>
<text x="251.4" y="165.1">20</text>
<text x="251.4" y="167.6">22</text>
<text x="118.7" y="170.2">11</text>
<text x="175.9" y="170.2">19</text>
<text x="175.9" y="172.7">20</text>
<text x="207.6" y="170.2">12</text>
<text x="208.2" y="172.7">8</text>
<text x="261.6" y="172.8" transform="rotate(-90 261.6 172.8)">14</text>
<text x="208.2" y="175.2">7</text>
<text x="208.2" y="177.8">9</text>
<text x="175.9" y="182.9">23</text>
<text x="175.9" y="180.3">25</text>
<text x="207.6" y="180.3">10</text>
<text x="207.6" y="182.9">13</text>
<text x="193" y="189.9" transform="rotate(-90 193 189.9)">29</text>
</g>
<g font-size="1.3" fill="#725600">
<text x="335.5" y="56.9">STBI</text>
<text x="279.6" y="61.9">PCMCS</text>
<text x="335.5" y="61.9">AUX1</text>
<text x="143.2" y="77.2">SH1</text>
<text x="143.6" y="84.8">SYSRES</text>
<text x="104.3" y="133.1">PCMCLK</text>
<text x="110" y="143.2">SOUND</text>
<text x="170.4" y="162.3">SRD</text>
</g>
<g font-size="1.3" fill="#0000c2">
<text x="257.8" y="71.1">054253</text>
<text x="144.8" y="95.2">4.7kΩx4</text>
<text x="317.5" y="115.5">SR16KSL15 F2</text>
<text x="102.7" y="129.5">8MHz</text>
<text x="96.4" y="132.1">4MHz</text>
<text x="45.7" y="147.3">32.00000MHz</text>
</g>
<g font-size="1.3" fill="#000084">
<text x="354.5" y="111.5">SND_A[15..0]</text>
<text x="354.5" y="116.5">SND_D[7..0]</text>
</g>
<g font-size=".8" fill="#840000">
<text x="314.9" y="75.7" transform="rotate(-90 314.9 75.7)">FM Sound Synthesizer</text>
<text x="316.2" y="73.8" transform="rotate(-90 316.2 73.8)">8 BIT BUS LINE</text>
</g>
<g font-size=".8" fill="#a90000">
<text x="40.4" y="147.2">2</text>
<text x="43.1" y="149.7" transform="rotate(-90 43.1 149.7)">1</text>
<text x="43.1" y="145.9" transform="rotate(-90 43.1 145.9)">4</text>
<text x="44.9" y="147.2">3</text>
</g>
</svg>
